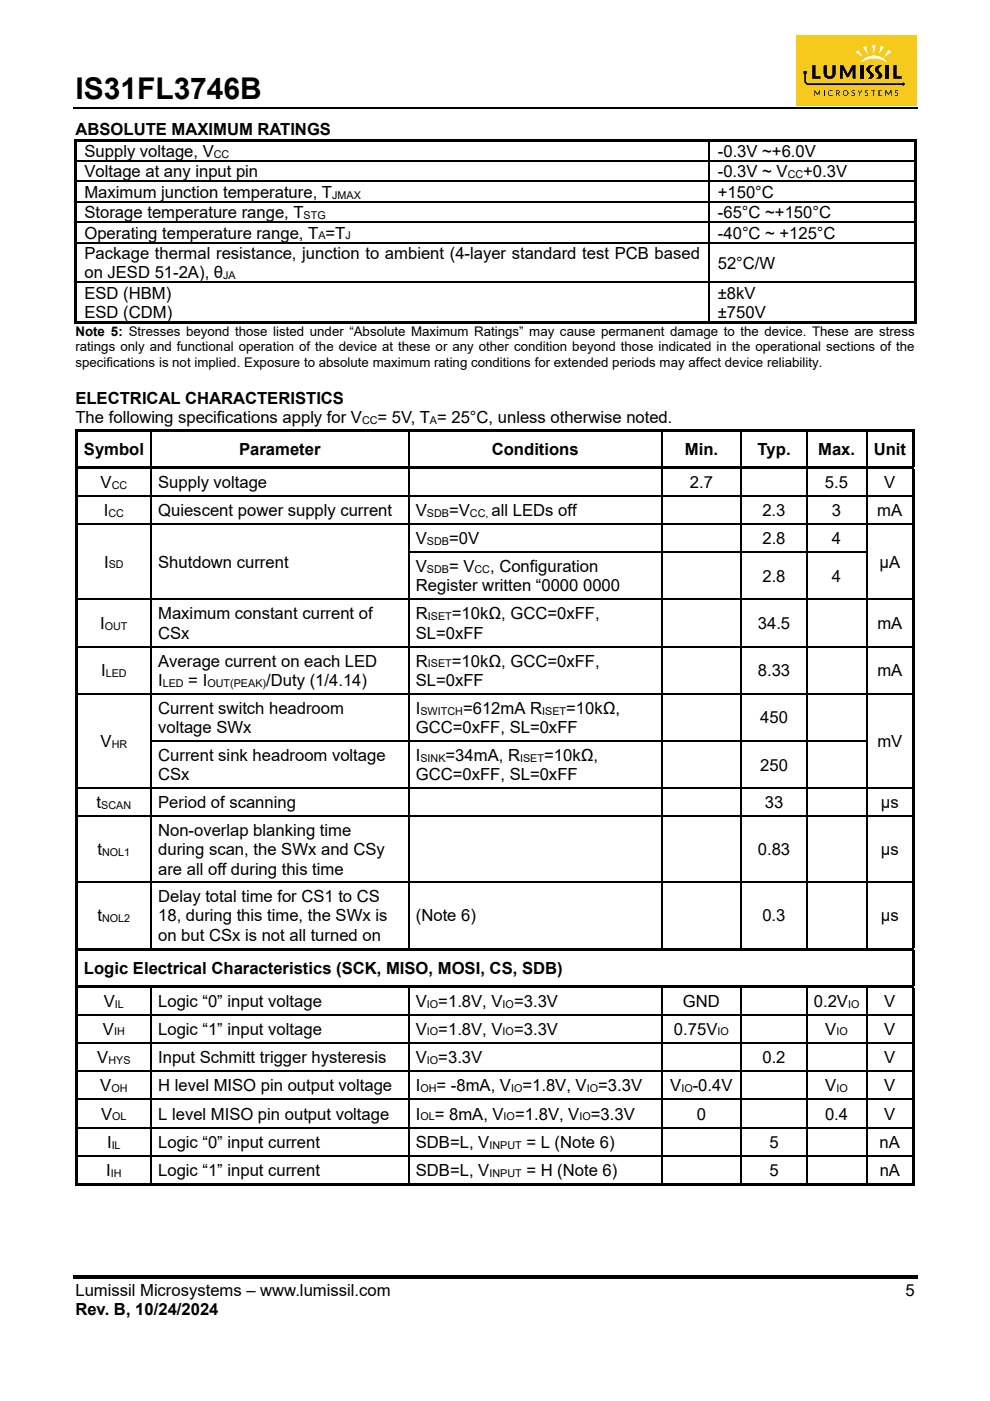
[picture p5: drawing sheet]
<svg xmlns="http://www.w3.org/2000/svg" width="210mm" height="297mm" viewBox="0 0 210 297" stroke-linecap="round" stroke-linejoin="round" font-family="sans-serif">
<path d="M15.5 22.8h179" fill="none" stroke="#000" stroke-width=".34"/>
<path d="M15.5 270.3h179v.8h-179z" fill="#000"/>
<path d="M168.8 7.4h25.6v15h-25.6z" fill="#f5ca1d"/>
<g fill="#040000">
<path d="M172.7 19.1h.2l.5 .9 .4-.9h.2v1.2h-.2v-.9l-.4 .8-.5-.8v.9h-.2z"/>
<path d="M174.8 19.1h.1v1.2h-.1z"/>
<path d="M175.8 19.3a.48 .48 0 0 1 .8 0 .49 .49 0 0 0-.7 .1 .49 .49 0 0 0 0 .6 .49 .49 0 0 0 .7 .1 .56 .56 0 0 1-.8 .1 .56 .56 0 0 1-.1-.8z"/>
<path d="M180.7 19.2l.5-.1 .1 .1-.1 .1a.25 .25 0 0 0-.3-.1 .25 .25 0 0 0-.1 .4 .25 .25 0 0 0 .3 .1 .36 .36 0 0 1 .1 .6 .36 .36 0 0 1-.6-.2h.1a.28 .28 0 0 0 .4 .1 .28 .28 0 0 0 .1-.4 .28 .28 0 0 0-.4-.1l-.2-.1z"/>
<path d="M181.9 19.1h.2l.3 .6 .3-.6h.2l-.4 .7v.5h-.2v-.5z"/>
<path d="M183.6 19.2l.4-.1 .2 .1-.1 .1a.25 .25 0 0 0-.4-.1 .25 .25 0 0 0-.1 .3 .25 .25 0 0 0 .3 .2 .39 .39 0 0 1 .1 .6 .39 .39 0 0 1-.6-.2h.2a.28 .28 0 0 0 .3 .1 .28 .28 0 0 0 .1-.4 .28 .28 0 0 0-.4-.1l-.1-.1z"/>
<path d="M184.7 19.1h1l-.4 .1v1.1h-.2v-1.1z"/>
<path d="M186.3 19.1h.8l-.6 .1v.5h.5l-.5 .1v.4l.6 .1h-.8z"/>
<path d="M187.8 19.1h.2l.4 .9 .5-.9h.2v1.2h-.2v-.9l-.5 .8-.5-.8v.9h-.1z"/>
<path d="M189.9 19.2h.5v.1a.24 .24 0 0 0-.4 0 .24 .24 0 0 0 0 .3 .24 .24 0 0 0 .3 .1 .36 .36 0 0 1 .1 .6 .36 .36 0 0 1-.6-.2h.1a.27 .27 0 0 0 .4 .1 .27 .27 0 0 0 0-.4 .27 .27 0 0 0-.3-.1l-.2-.2z"/>
<path d="M172.3 13.8h.7v2.4h1v.5h-1.7z"/>
<path d="M174.7 13.8h.7v1.5a.61 .61 0 0 0 .4 .8 .61 .61 0 0 0 .8-.6v-1.7h.6v1.5a1.29 1.29 0 0 1-1.1 1.4 1.29 1.29 0 0 1-1.4-1.2z"/>
<path d="M178.1 13.8h.8l.9 1.9 .9-1.8 .8-.1v2.9h-.7v-1.9l-.7 1.5-.2 .1-.4-.1-.7-1.5v1.9h-.7z"/>
<path d="M182.4 13.8h.7v2.9h-.7z"/>
<path d="M187.8 13.8h.7v2.9h-.7z"/>
<path d="M189.5 13.8h.7v2.4h1v.5h-1.7z"/>
<path d="M184.1 14.1a1.19 1.19 0 0 1 1.2-.3 1.24 1.24 0 0 0-.8 1.1l.1 .2a.88 .88 0 0 1 .7 .7 .88 .88 0 0 1-.4 .9h-1a.67 .67 0 0 0 .6-.9l-.3-.3a.83 .83 0 0 1-.1-1.4z"/>
<path d="M185.9 14.1a1.22 1.22 0 0 1 1.2-.3v.1a.84 .84 0 0 0-.7 .8 .84 .84 0 0 0 .5 .9h.1a.64 .64 0 0 1-.3 1.1h-1a.67 .67 0 0 0 .6-.9l-.3-.3a.83 .83 0 0 1-.1-1.4z"/>
<path d="M177.3 19.1h.3a.34 .34 0 0 1 .5 .2 .34 .34 0 0 1-.3 .5l.4 .5h-.2l-.3-.5h-.3v.5h-.1zM177.4 19.2v.5l.5-.1-.1-.3z"/>
<path d="M178.7 19.7a.65 .65 0 0 1 1.3 0 .65 .65 0 0 1-1.3 0zM178.8 19.7a.5 .5 0 0 0 1 0 .5 .5 0 0 0-1 0z"/>
</g>
<g fill="#fff">
<path d="M182.7 13a3.7 3.7 0 0 1 5.6 .3 5.3 5.3 0 0 0-5.8 0z"/>
<path d="M183 10l.7-.2 .3 1.7z"/>
<path d="M186.8 9.7l.7 .3-1 1.5z"/>
<path d="M185 9.6h.7l-.4 1.7z"/>
<path d="M181.5 11.1l.6-.5 .9 1.5z"/>
<path d="M188.5 10.5l.5 .6-1.5 1z"/>
</g>
<path d="M170.4 15.1h.7v.7h-.2v1.5l.4 .4h20a.33 .33 0 0 1 .4-.2 .33 .33 0 0 1 .2 .3 .93 .93 0 0 1-1 .2h-19.7l-.6-.6z" fill="#040000"/>
<g fill="#000">
<path d="M15.7 29.5h.6v.5h-.6zM15.7 29.5h178.7v.5h-178.7zM15.7 30h.6v4h-.6zM15.7 34h.6v.3h-.6zM15.7 34.3h.6v4.1h-.6zM15.7 38.4h.6v.2h-.6zM150.2 34h.3v.3h-.3zM150.2 38.4h.3v.2h-.3zM193.9 29.5h.5v.5h-.5zM193.9 30h.5v4h-.5zM193.9 34h.5v.3h-.5zM193.9 34.3h.5v4.1h-.5z"/>
<path d="M193.9 38.4h.5v.2h-.5zM15.7 38.6h.6v4.1h-.6zM15.7 42.7h.6v.3h-.6zM15.7 43h.6v4h-.6zM15.7 47h.6v.3h-.6zM15.7 47.3h.6v4h-.6zM15.7 51.3h.6v.3h-.6zM15.7 51.6h.6v8.1h-.6zM15.7 59.7h.6v.3h-.6zM150.2 42.7h.3v.3h-.3zM150.2 47h.3v.3h-.3zM150.2 51.3h.3v.3h-.3z"/>
<path d="M150.2 59.7h.3v.3h-.3zM193.9 38.6h.5v4.1h-.5zM193.9 42.7h.5v.3h-.5zM193.9 43h.5v4h-.5zM193.9 47h.5v.3h-.5zM193.9 47.3h.5v4h-.5zM193.9 51.3h.5v.3h-.5zM193.9 51.6h.5v8.1h-.5zM193.9 59.7h.5v.3h-.5zM15.7 60h.6v8.6h-.6zM15.7 68.1h134.5v.5h-134.5zM150.2 68.1h43.7v.5h-43.7z"/>
<path d="M193.9 60h.5v8.6h-.5zM193.9 68.1h.5v.5h-.5zM16 90.9h.6v.6h-.6zM16 90.9h178v.6h-178zM16 91.5h.6v7.5h-.6zM16 99h178v.5h-178zM193.4 90.9h.6v.6h-.6zM193.4 91.5h.6v7.5h-.6zM16 99.5h.6v5.4h-.6zM16 104.9h.6v.3h-.6zM16 105.2h.6v5.7h-.6zM16 110.9h.6v.3h-.6z"/>
<path d="M16 111.2h.6v5.7h-.6zM16 116.9h.6v.3h-.6zM31.9 104.9h.3v.3h-.3zM31.9 110.9h.3v.3h-.3zM31.9 116.9h.3v.3h-.3zM86.6 104.9h.2v.3h-.2zM86.6 110.9h.2v.3h-.2zM86.6 116.9h.2v.3h-.2zM140.2 104.9h.3v.3h-.3zM140.2 110.9h.3v.3h-.3zM140.2 116.9h.3v.3h-.3zM157.1 104.9h.3v.3h-.3z"/>
<path d="M157.1 110.9h.3v.3h-.3zM157.1 116.9h.3v.3h-.3zM171 104.9h.2v.3h-.2zM171 110.9h.2v.3h-.2zM171 116.9h.2v.3h-.2zM183.7 104.9h.2v.3h-.2zM183.7 110.9h.2v.3h-.2zM183.7 116.9h.2v.3h-.2zM193.4 99.5h.6v5.4h-.6zM193.4 104.9h.6v.3h-.6zM193.4 105.2h.6v5.7h-.6zM193.4 110.9h.6v.3h-.6z"/>
<path d="M193.4 111.2h.6v5.7h-.6zM193.4 116.9h.6v.3h-.6zM16 117.2h.6v9.7h-.6zM16 126.9h.6v.3h-.6zM16 127.2h.6v9.7h-.6zM16 136.9h.6v.3h-.6zM31.9 126.9h.3v.3h-.3zM31.9 136.9h.3v.3h-.3zM86.6 126.9h.2v.3h-.2zM86.6 136.9h.2v.3h-.2zM140.2 126.9h.3v.3h-.3zM140.2 136.9h.3v.3h-.3z"/>
<path d="M157.1 126.9h.3v.3h-.3zM157.1 136.9h.3v.3h-.3zM171 126.9h.2v.3h-.2zM171 136.9h.2v.3h-.2zM183.7 126.9h.2v.3h-.2zM183.7 136.9h.2v.3h-.2zM193.4 117.2h.6v9.7h-.6zM193.4 126.9h.6v.3h-.6zM193.4 127.2h.6v9.7h-.6zM193.4 136.9h.6v.3h-.6zM16 137.2h.6v9.7h-.6zM16 146.9h.6v.3h-.6z"/>
<path d="M16 147.2h.6v9.8h-.6zM16 157h.6v.2h-.6zM31.9 146.9h.3v.3h-.3zM31.9 157h.3v.2h-.3zM86.6 146.9h.2v.3h-.2zM86.6 157h.2v.2h-.2zM140.2 146.9h.3v.3h-.3zM140.2 157h.3v.2h-.3zM157.1 146.9h.3v.3h-.3zM157.1 157h.3v.2h-.3zM171 146.9h.2v.3h-.2zM171 157h.2v.2h-.2z"/>
<path d="M183.7 146.9h.2v.3h-.2zM183.7 157h.2v.2h-.2zM193.4 137.2h.6v9.7h-.6zM193.4 146.9h.6v.3h-.6zM193.4 147.2h.6v9.8h-.6zM193.4 157h.6v.2h-.6zM16 157.2h.6v9.7h-.6zM16 166.9h.6v.3h-.6zM16 167.2h.6v5.8h-.6zM16 173h.6v.2h-.6zM31.9 166.9h.3v.3h-.3zM31.9 173h.3v.2h-.3z"/>
<path d="M86.6 166.9h.2v.3h-.2zM86.6 173h.2v.2h-.2zM140.2 166.9h.3v.3h-.3zM140.2 173h.3v.2h-.3zM157.1 166.9h.3v.3h-.3zM157.1 173h.3v.2h-.3zM171 166.9h.2v.3h-.2zM171 173h.2v.2h-.2zM183.7 166.9h.2v.3h-.2zM183.7 173h.2v.2h-.2zM193.4 157.2h.6v9.7h-.6zM193.4 166.9h.6v.3h-.6z"/>
<path d="M193.4 167.2h.6v5.8h-.6zM193.4 173h.6v.2h-.6zM16 173.2h.6v13.7h-.6zM16 186.9h.6v.3h-.6zM31.9 186.9h.3v.3h-.3zM86.6 186.9h.2v.3h-.2zM140.2 186.9h.3v.3h-.3zM157.1 186.9h.3v.3h-.3zM171 186.9h.2v.3h-.2zM183.7 186.9h.2v.3h-.2zM193.4 173.2h.6v13.7h-.6zM193.4 186.9h.6v.3h-.6z"/>
<path d="M16 187.2h.6v13.8h-.6zM16 201h178v.5h-178zM16 201.5h.6v7.5h-.6zM16 209h178v.5h-178zM16 209.5h.6v5.5h-.6zM16 215h.6v.2h-.6zM31.9 215h.3v.2h-.3zM86.6 215h.2v.2h-.2zM140.2 215h.3v.2h-.3zM157.1 215h.3v.2h-.3zM171 215h.2v.2h-.2zM183.7 215h.2v.2h-.2z"/>
<path d="M193.4 187.2h.6v13.8h-.6zM193.4 201.5h.6v7.5h-.6zM193.4 209.5h.6v5.5h-.6zM193.4 215h.6v.2h-.6zM16 215.2h.6v5.8h-.6zM16 221h.6v.2h-.6zM16 221.2h.6v5.7h-.6zM16 226.9h.6v.3h-.6zM16 227.2h.6v5.8h-.6zM16 233h.6v.2h-.6zM16 233.2h.6v5.8h-.6zM16 239h.6v.2h-.6z"/>
<path d="M31.9 221h.3v.2h-.3zM31.9 226.9h.3v.3h-.3zM31.9 233h.3v.2h-.3zM31.9 239h.3v.2h-.3zM86.6 221h.2v.2h-.2zM86.6 226.9h.2v.3h-.2zM86.6 233h.2v.2h-.2zM86.6 239h.2v.2h-.2zM140.2 221h.3v.2h-.3zM140.2 226.9h.3v.3h-.3zM140.2 233h.3v.2h-.3zM140.2 239h.3v.2h-.3z"/>
<path d="M157.1 221h.3v.2h-.3zM157.1 226.9h.3v.3h-.3zM157.1 233h.3v.2h-.3zM157.1 239h.3v.2h-.3zM171 221h.2v.2h-.2zM171 226.9h.2v.3h-.2zM171 233h.2v.2h-.2zM171 239h.2v.2h-.2zM183.7 221h.2v.2h-.2zM183.7 226.9h.2v.3h-.2zM183.7 233h.2v.2h-.2zM183.7 239h.2v.2h-.2z"/>
<path d="M193.4 215.2h.6v5.8h-.6zM193.4 221h.6v.2h-.6zM193.4 221.2h.6v5.7h-.6zM193.4 226.9h.6v.3h-.6zM193.4 227.2h.6v5.8h-.6zM193.4 233h.6v.2h-.6zM193.4 233.2h.6v5.8h-.6zM193.4 239h.6v.2h-.6zM16 239.2h.6v5.7h-.6zM16 244.9h.6v.3h-.6zM16 245.2h.6v6.3h-.6zM16 251h15.9v.5h-15.9z"/>
<path d="M31.9 244.9h.3v.3h-.3zM31.9 251h54.7v.5h-54.7zM86.6 244.9h.2v.3h-.2zM86.6 251h53.6v.5h-53.6zM140.2 244.9h.3v.3h-.3zM140.2 251h16.9v.5h-16.9zM157.1 244.9h.3v.3h-.3zM157.1 251h13.9v.5h-13.9zM171 244.9h.2v.3h-.2zM171 251h12.7v.5h-12.7zM183.7 244.9h.2v.3h-.2zM183.7 251h9.7v.5h-9.7z"/>
<path d="M193.4 239.2h.6v5.7h-.6zM193.4 244.9h.6v.3h-.6zM193.4 245.2h.6v6.3h-.6zM193.4 251h.6v.5h-.6z"/>
</g>
<g fill="none" stroke="#000" stroke-width=".25">
<path d="M16.3 34.2h133.9M16.3 38.5h133.9M150.4 30v4M150.4 34.3v4.1M150.4 38.6v4.1M150.5 34.2h43.4M150.5 38.5h43.4M16.3 42.8h133.9M16.3 47.1h133.9M16.3 51.5h133.9M16.3 59.8h133.9M150.4 43v4"/>
<path d="M150.4 47.3v4M150.4 51.6v8.1M150.4 60v8.1M150.5 42.8h43.4M150.5 47.1h43.4M150.5 51.5h43.4M150.5 59.8h43.4M32 91.5v7.5M32 99.5v5.4M86.7 91.5v7.5M86.7 99.5v5.4M140.3 91.5v7.5"/>
<path d="M140.3 99.5v5.4M157.2 91.5v7.5M157.2 99.5v5.4M171.1 91.5v7.5M171.1 99.5v5.4M183.8 91.5v7.5M183.8 99.5v5.4M16.6 105.1h15.3M16.6 111.1h15.3M32 105.2v5.7M32 111.2v5.7M32 117.2v9.7"/>
<path d="M32.2 105.1h54.4M32.2 111.1h54.4M86.7 105.2v5.7M86.7 111.2v5.7M86.7 117.2v9.7M86.8 105.1h53.4M86.8 111.1h53.4M86.8 117.1h53.4M140.3 105.2v5.7M140.3 111.2v5.7M140.3 117.2v9.7M140.5 105.1h16.6"/>
<path d="M140.5 111.1h16.6M140.5 117.1h16.6M157.2 105.2v5.7M157.2 111.2v5.7M157.2 117.2v9.7M157.4 105.1h13.6M157.4 111.1h13.6M157.4 117.1h13.6M171.1 105.2v5.7M171.1 111.2v5.7M171.1 117.2v9.7M171.2 105.1h12.5"/>
<path d="M171.2 111.1h12.5M171.2 117.1h12.5M183.8 105.2v5.7M183.8 111.2v5.7M183.8 117.2v9.7M183.9 105.1h9.5M183.9 111.1h9.5M16.6 127.1h15.3M16.6 137.1h15.3M32 127.2v9.7M32 137.2v9.7M32.2 127.1h54.4"/>
<path d="M32.2 137.1h54.4M86.7 127.2v9.7M86.7 137.2v9.7M86.8 127.1h53.4M86.8 137.1h53.4M140.3 127.2v9.7M140.3 137.2v9.7M140.5 127.1h16.6M140.5 137.1h16.6M157.2 127.2v9.7M157.2 137.2v9.7M157.4 127.1h13.6"/>
<path d="M157.4 137.1h13.6M171.1 127.2v9.7M171.1 137.2v9.7M171.2 127.1h12.5M171.2 137.1h12.5M183.8 127.2v9.7M183.8 137.2v9.7M183.9 127.1h9.5M183.9 137.1h9.5M16.6 147.1h15.3M32 147.2v9.8M32 157.2v9.7"/>
<path d="M32.2 147.1h54.4M32.2 157.1h54.4M86.7 147.2v9.8M86.7 157.2v9.7M86.8 147.1h53.4M86.8 157.1h53.4M140.3 147.2v9.8M140.3 157.2v9.7M140.5 147.1h16.6M140.5 157.1h16.6M157.2 147.2v9.8M157.2 157.2v9.7"/>
<path d="M157.4 147.1h13.6M157.4 157.1h13.6M171.1 147.2v9.8M171.1 157.2v9.7M171.2 147.1h12.5M171.2 157.1h12.5M183.8 147.2v9.8M183.8 157.2v9.7M183.9 147.1h9.5M16.6 167.1h15.3M16.6 173.1h15.3M32 167.2v5.8"/>
<path d="M32 173.2v13.7M32.2 167.1h54.4M32.2 173.1h54.4M86.7 167.2v5.8M86.7 173.2v13.7M86.8 167.1h53.4M86.8 173.1h53.4M140.3 167.2v5.8M140.3 173.2v13.7M140.5 167.1h16.6M140.5 173.1h16.6M157.2 167.2v5.8"/>
<path d="M157.2 173.2v13.7M157.4 167.1h13.6M157.4 173.1h13.6M171.1 167.2v5.8M171.1 173.2v13.7M171.2 167.1h12.5M171.2 173.1h12.5M183.8 167.2v5.8M183.8 173.2v13.7M183.9 167.1h9.5M183.9 173.1h9.5M16.6 187.1h15.3"/>
<path d="M32 187.2v13.8M32.2 187.1h54.4M86.7 187.2v13.8M86.8 187.1h53.4M140.3 187.2v13.8M140.5 187.1h16.6M157.2 187.2v13.8M157.4 187.1h13.6M171.1 187.2v13.8M171.2 187.1h12.5M183.8 187.2v13.8M183.9 187.1h9.5"/>
<path d="M16.6 215.1h15.3M32 209.5v5.5M32 215.2v5.8M32.2 215.1h54.4M86.7 209.5v5.5M86.7 215.2v5.8M86.8 215.1h53.4M140.3 209.5v5.5M140.3 215.2v5.8M140.5 215.1h16.6M157.2 209.5v5.5M157.2 215.2v5.8"/>
<path d="M157.4 215.1h13.6M171.1 209.5v5.5M171.1 215.2v5.8M171.2 215.1h12.5M183.8 209.5v5.5M183.8 215.2v5.8M183.9 215.1h9.5M16.6 221.1h15.3M16.6 227.1h15.3M16.6 233.1h15.3M16.6 239.1h15.3M32 221.2v5.7"/>
<path d="M32 227.2v5.8M32 233.2v5.8M32 239.2v5.7M32.2 221.1h54.4M32.2 227.1h54.4M32.2 233.1h54.4M32.2 239.1h54.4M86.7 221.2v5.7M86.7 227.2v5.8M86.7 233.2v5.8M86.7 239.2v5.7M86.8 221.1h53.4"/>
<path d="M86.8 227.1h53.4M86.8 233.1h53.4M86.8 239.1h53.4M140.3 221.2v5.7M140.3 227.2v5.8M140.3 233.2v5.8M140.3 239.2v5.7M140.5 221.1h16.6M140.5 227.1h16.6M140.5 233.1h16.6M140.5 239.1h16.6M157.2 221.2v5.7"/>
<path d="M157.2 227.2v5.8M157.2 233.2v5.8M157.2 239.2v5.7M157.4 221.1h13.6M157.4 227.1h13.6M157.4 233.1h13.6M157.4 239.1h13.6M171.1 221.2v5.7M171.1 227.2v5.8M171.1 233.2v5.8M171.1 239.2v5.7M171.2 221.1h12.5"/>
<path d="M171.2 227.1h12.5M171.2 233.1h12.5M171.2 239.1h12.5M183.8 221.2v5.7M183.8 227.2v5.8M183.8 233.2v5.8M183.8 239.2v5.7M183.9 221.1h9.5M183.9 227.1h9.5M183.9 233.1h9.5M183.9 239.1h9.5M16.6 245.1h15.3"/>
<path d="M32 245.2v5.8M32.2 245.1h54.4M86.7 245.2v5.8M86.8 245.1h53.4M140.3 245.2v5.8M140.5 245.1h16.6M157.2 245.2v5.8M157.4 245.1h13.6M171.1 245.2v5.8M171.2 245.1h12.5M183.8 245.2v5.8M183.9 245.1h9.5"/>
</g>
<text font-size="6.3" x="16" y="21">IS31FL3746B</text>
<g font-size="3.5">
<text x="16" y="28.7">ABSOLUTE MAXIMUM RATINGS</text>
<text x="17.9" y="33.3">Supply voltage, V</text>
<text x="152.3" y="33.3">-0.3V ~+6.0V</text>
<text x="17.9" y="37.6">Voltage at any input pin</text>
<text x="17.9" y="42">Maximum junction temperature, T</text>
<text x="152.2" y="37.6">-0.3V ~ V</text>
<text x="152.3" y="42">+150°C</text>
<text x="170.4" y="37.6">+0.3V</text>
<text x="17.9" y="46.3">Storage temperature range, T</text>
<text x="152.3" y="46.3">-65°C ~+150°C</text>
<text x="17.9" y="50.6">Operating temperature range, T =T</text>
<text x="152.3" y="50.6">-40°C ~ +125°C</text>
<text x="17.9" y="54.9">Package thermal resistance, junction to ambient (4-layer standard test PCB based</text>
<text x="17.9" y="59">on JESD 51-2A), θ</text>
<text x="152.3" y="56.9">52°C/W</text>
<text x="17.9" y="63.3">ESD (HBM)</text>
<text x="152.3" y="63.3">±8kV</text>
<text x="17.9" y="67.4">ESD (CDM)</text>
<text x="152.3" y="67.4">±750V</text>
<text x="16" y="85.7">ELECTRICAL CHARACTERISTICS</text>
<text x="16" y="89.8">The following specifications apply for V</text>
<text x="80.1" y="89.8">= 5V, T = 25°C, unless otherwise noted.</text>
<text x="17.8" y="96.5">Symbol</text>
<text x="50.7" y="96.5">Parameter</text>
<text x="104.3" y="96.5">Conditions</text>
<text x="145.3" y="96.5">Min.</text>
<text x="160.7" y="96.5">Typ.</text>
<text x="173.5" y="96.5">Max.</text>
<text x="185.3" y="96.5">Unit</text>
<text x="21.3" y="103.5">V</text>
<text x="33.5" y="103.5">Supply voltage</text>
<text x="146.3" y="103.5">2.7</text>
<text x="175" y="103.5">5.5</text>
<text x="187.6" y="103.5">V</text>
<text x="22" y="109.4">I</text>
<text x="33.5" y="109.4">Quiescent power supply current</text>
<text x="88.2" y="109.4">V</text>
<text x="95.2" y="109.4">=V</text>
<text x="104.2" y="109.4">all LEDs off</text>
<text x="161.7" y="109.4">2.3</text>
<text x="176.5" y="109.4">3</text>
<text x="186.1" y="109.4">mA</text>
<text x="88.2" y="115.4">V</text>
<text x="95.2" y="115.4">=0V</text>
<text x="161.7" y="115.4">2.8</text>
<text x="176.5" y="115.4">4</text>
<text x="22.1" y="120.4">I</text>
<text x="33.5" y="120.4">Shutdown current</text>
<text x="88.2" y="125.4">Register written “0000 0000</text>
<text x="88.2" y="121.3">V</text>
<text x="95.2" y="121.3">= V</text>
<text x="103.9" y="121.3">, Configuration</text>
<text x="161.7" y="123.4">2.8</text>
<text x="176.5" y="123.4">4</text>
<text x="186.5" y="120.4">μA</text>
<text x="33.5" y="131.3">Maximum constant current of</text>
<text x="88.2" y="131.3">R</text>
<text x="95.8" y="131.3">=10kΩ, GCC=0xFF,</text>
<text x="21.3" y="133.4">I</text>
<text x="33.5" y="135.4">CSx</text>
<text x="88.2" y="135.4">SL=0xFF</text>
<text x="160.7" y="133.4">34.5</text>
<text x="186.1" y="133.4">mA</text>
<text x="21.4" y="143.4">I</text>
<text x="33.5" y="141.3">Average current on each LED</text>
<text x="88.2" y="141.3">R</text>
<text x="95.8" y="141.3">=10kΩ, GCC=0xFF,</text>
<text x="160.7" y="143.4">8.33</text>
<text x="186.1" y="143.4">mA</text>
<text x="33.5" y="145.4">I</text>
<text x="39.9" y="145.4">= I</text>
<text x="56.5" y="145.4">/Duty (1/4.14)</text>
<text x="88.2" y="145.4">SL=0xFF</text>
<text x="33.5" y="151.3">Current switch headroom</text>
<text x="33.5" y="155.4">voltage SWx</text>
<text x="88.2" y="155.4">GCC=0xFF, SL=0xFF</text>
<text x="88.2" y="151.3">I</text>
<text x="98.2" y="151.3">=612mA R</text>
<text x="120.1" y="151.3">=10kΩ,</text>
<text x="161.2" y="153.4">450</text>
<text x="21.3" y="158.4">V</text>
<text x="33.5" y="161.3">Current sink headroom voltage</text>
<text x="88.2" y="161.3">I</text>
<text x="94.5" y="161.3">=34mA, R</text>
<text x="115.4" y="161.3">=10kΩ,</text>
<text x="186.1" y="158.4">mV</text>
<text x="33.5" y="165.4">CSx</text>
<text x="88.2" y="165.4">GCC=0xFF, SL=0xFF</text>
<text x="161.2" y="163.4">250</text>
<text x="20.5" y="171.4">t</text>
<text x="33.5" y="171.4">Period of scanning</text>
<text x="162.2" y="171.4">33</text>
<text x="186.8" y="171.4">µs</text>
<text x="33.5" y="177.3">Non-overlap blanking time</text>
<text x="20.7" y="181.4">t</text>
<text x="33.5" y="181.4">during scan, the SWx and CSy</text>
<text x="33.5" y="185.4">are all off during this time</text>
<text x="160.7" y="181.4">0.83</text>
<text x="186.8" y="181.4">µs</text>
<text x="33.5" y="191.3">Delay total time for CS1 to CS</text>
<text x="20.7" y="195.4">t</text>
<text x="33.5" y="195.4">18, during this time, the SWx is</text>
<text x="88.2" y="195.4">(Note 6)</text>
<text x="161.7" y="195.4">0.3</text>
<text x="186.8" y="195.4">µs</text>
<text x="33.5" y="199.4">on but CSx is not all turned on</text>
<text x="17.8" y="206.5">Logic Electrical Characteristics (SCK, MISO, MOSI, CS, SDB)</text>
<text x="22" y="213.5">V</text>
<text x="33.5" y="213.5">Logic “0” input voltage</text>
<text x="88.2" y="213.5">V =1.8V, V =3.3V</text>
<text x="144.9" y="213.5">GND</text>
<text x="172.6" y="213.5">0.2V</text>
<text x="187.6" y="213.5">V</text>
<text x="21.8" y="219.4">V</text>
<text x="33.5" y="219.4">Logic “1” input voltage</text>
<text x="88.2" y="219.4">V =1.8V, V =3.3V</text>
<text x="143" y="219.4">0.75V</text>
<text x="175" y="219.4">V</text>
<text x="187.6" y="219.4">V</text>
<text x="20.6" y="225.4">V</text>
<text x="33.5" y="225.4">Input Schmitt trigger hysteresis</text>
<text x="88.2" y="225.4">V =3.3V</text>
<text x="161.7" y="225.4">0.2</text>
<text x="187.6" y="225.4">V</text>
<text x="21.3" y="231.4">V</text>
<text x="33.5" y="231.4">H level MISO pin output voltage</text>
<text x="88.2" y="231.4">I</text>
<text x="92.6" y="231.4">= -8mA, V =1.8V, V =3.3V</text>
<text x="142.2" y="231.4">V -0.4V</text>
<text x="175" y="231.4">V</text>
<text x="187.6" y="231.4">V</text>
<text x="21.5" y="237.4">V</text>
<text x="33.5" y="237.4">L level MISO pin output voltage</text>
<text x="88.2" y="237.4">I</text>
<text x="92.2" y="237.4">= 8mA, V =1.8V, V =3.3V</text>
<text x="147.8" y="237.4">0</text>
<text x="175" y="237.4">0.4</text>
<text x="187.6" y="237.4">V</text>
<text x="22.7" y="243.4">I</text>
<text x="33.5" y="243.4">Logic “0” input current</text>
<text x="88.2" y="243.4">SDB=L, V</text>
<text x="111.6" y="243.4">= L (Note 6)</text>
<text x="163.2" y="243.4">5</text>
<text x="186.6" y="243.4">nA</text>
<text x="22.5" y="249.4">I</text>
<text x="33.5" y="249.4">Logic “1” input current</text>
<text x="88.2" y="249.4">SDB=L, V</text>
<text x="111.6" y="249.4">= H (Note 6)</text>
<text x="163.2" y="249.4">5</text>
<text x="186.6" y="249.4">nA</text>
<text x="16" y="274.7">Lumissil Microsystems – www.lumissil.com</text>
<text x="192" y="274.7">5</text>
<text x="16" y="278.8">Rev. B, 10/24/2024</text>
</g>
<g font-size="2.8">
<text x="16" y="71.3">Note 5: Stresses beyond those listed under “Absolute Maximum Ratings” may cause permanent damage to the device. These are stress</text>
<text x="16" y="74.5">ratings only and functional operation of the device at these or any other condition beyond those indicated in the operational sections of the</text>
<text x="16" y="77.7">specifications is not implied. Exposure to absolute maximum rating conditions for extended periods may affect device reliability.</text>
</g>
<g font-size="2.3">
<text x="45.4" y="33.5">CC</text>
<text x="167.1" y="37.8">CC</text>
<text x="64.4" y="46.4">STG</text>
<text x="70.5" y="42.1">JMAX</text>
<text x="67.5" y="50.8">A</text>
<text x="73.3" y="50.8">J</text>
<text x="47.3" y="59.1">JA</text>
<text x="76.8" y="90">CC</text>
<text x="91.2" y="90">A</text>
<text x="23.7" y="103.7">CC</text>
<text x="23" y="109.5">CC</text>
<text x="90.6" y="109.5">SDB</text>
<text x="99.7" y="109.5">CC,</text>
<text x="90.6" y="115.5">SDB</text>
<text x="23.1" y="120.5">SD</text>
<text x="90.6" y="121.5">SDB</text>
<text x="100.6" y="121.5">CC</text>
<text x="90.8" y="131.5">ISET</text>
<text x="22.2" y="133.5">OUT</text>
<text x="22.4" y="143.5">LED</text>
<text x="90.8" y="141.5">ISET</text>
<text x="34.5" y="145.6">LED</text>
<text x="44" y="145.6">OUT(PEAK)</text>
<text x="89.2" y="151.5">SWITCH</text>
<text x="115" y="151.5">ISET</text>
<text x="23.7" y="158.5">HR</text>
<text x="89.2" y="161.5">SINK</text>
<text x="110.3" y="161.5">ISET</text>
<text x="21.5" y="171.5">SCAN</text>
<text x="21.7" y="181.5">NOL1</text>
<text x="21.7" y="195.5">NOL2</text>
<text x="24.4" y="213.7">IL</text>
<text x="90.6" y="213.7">IO</text>
<text x="106.6" y="213.7">IO</text>
<text x="179.9" y="213.7">IO</text>
<text x="24.2" y="219.5">IH</text>
<text x="90.6" y="219.5">IO</text>
<text x="106.6" y="219.5">IO</text>
<text x="152.2" y="219.5">IO</text>
<text x="177.4" y="219.5">IO</text>
<text x="23" y="225.6">HYS</text>
<text x="90.6" y="225.6">IO</text>
<text x="23.6" y="231.5">OH</text>
<text x="89.2" y="231.5">OH</text>
<text x="108.4" y="231.5">IO</text>
<text x="124.4" y="231.5">IO</text>
<text x="144.5" y="231.5">IO</text>
<text x="177.4" y="231.5">IO</text>
<text x="23.8" y="237.5">OL</text>
<text x="89.2" y="237.5">OL</text>
<text x="106.8" y="237.5">IO</text>
<text x="122.9" y="237.5">IO</text>
<text x="23.7" y="243.5">IL</text>
<text x="103.8" y="243.5">INPUT</text>
<text x="23.5" y="249.5">IH</text>
<text x="103.8" y="249.5">INPUT</text>
</g>
</svg>
